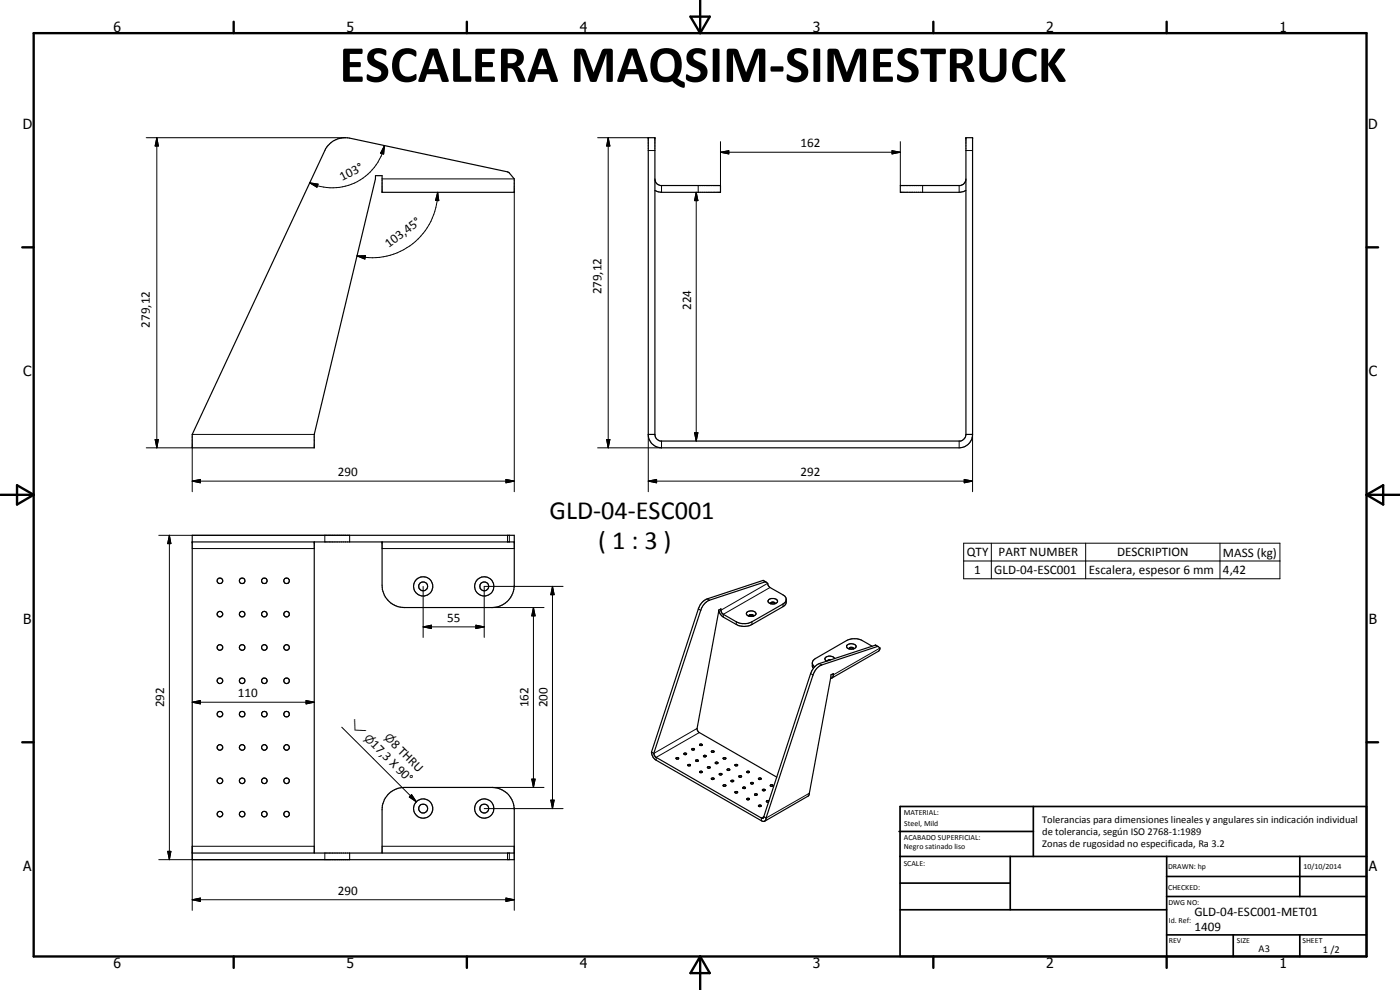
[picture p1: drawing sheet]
<svg xmlns="http://www.w3.org/2000/svg" width="420mm" height="297mm" viewBox="0 0 420 297" stroke-linecap="round" stroke-linejoin="round" font-family="sans-serif">
<g fill="none" stroke="#000" stroke-width=".35">
<path d="M98.5 43.6a6.7 6.7 0 0 1 6.4-2.2l47.4 10.2 .6 .3 1.4 1.8v4h-39.6v-5h-2v1l-18.4 76.6v4.1h-36.6v-4.1l40-85.7zM196.5 53.7a1.98 1.98 0 0 0 1.7 2h18v2h-17.7l-2-.6M289.9 53.7a2.09 2.09 0 0 1-1.7 2h-18v2h17.7l2-.6M194.6 130.3v-89h1.9v89M194.6 130.3a4 4 0 0 0 3.9 4.1h89.4a4 4 0 0 0 4-4.1M194.6 130.3h1.9M196.5 130.3a2.07 2.07 0 0 0 1.7 2h90l1-.4 .4-.5 .3-1.1M289.9 130.3v-89h2v89M289.9 130.3h2M57.7 162.6h96.6M94.3 162.6v93.3M114.7 162.6v13a6.7 6.7 0 0 0 6.6 6.7h26.3a6.7 6.7 0 0 0 6.7-6.7v-15h-96.6v97.3h96.6v-14.9a6.6 6.6 0 0 0-6.7-6.7h-26.3a6.6 6.6 0 0 0-6.6 6.7v12.9"/>
<path d="M229.8 174.6l-.8-.4-16.8 5.5a4.6 4.6 0 0 0-2.6 3l-14.1 42.9M230.7 180a1.84 1.84 0 0 1 2.7 .4 1.59 1.59 0 0 1-1.5 .8 1.59 1.59 0 0 1-1.4-.9zM236 179.8l-.5-.9-4.4-2.6-.6-.7-.1-.6-.6-.5-16.9 5.6a4.5 4.5 0 0 0-2.6 3l-14.1 43M236 179.8l-.3 .8-.7 .6-9.3 5.4a5.1 5.1 0 0 1-4.7 0l-4.1-2.4-.5-.7v-.8l-.7 .4M236 179.8a1.9 1.9 0 0 1-1 2.2l-9.3 5.4a5 5 0 0 1-4.7 0l-3.9-2.2-.9-.9-.5-1.3M215.7 183.1l-6.5 35.9 .5 .7 23.4 13.5M224.2 183.7a1.81 1.81 0 0 1 2.7 .4 1.74 1.74 0 0 1-2.9 .1zM224.8 184.8l.2-.4h.7l.4 .5M224.8 184.8v.1M224.8 184.8l.4-.2 .9 .2M231.3 180.8a.78 .78 0 0 1 1.3 .3l-.4-.3h-.6l-.3 .3zM243.8 198.9l.2 .7 .5 .5"/>
<path d="M243.8 198.9v1l.3 .6M248.7 198.2h-.1M249.3 198h-.6l-.3 .3M250.4 197.6a1.62 1.62 0 0 0-2.8 .2l.5 .6M254.1 193.7a1.84 1.84 0 0 1 2.9 .3 1.66 1.66 0 0 1-2.9 0zM254.8 194.7l.6-.3 .7 .3M254.8 194.7l.4-.5 .7 .1 .2 .4M261.7 193.9l-3.2-1.9a5.3 5.3 0 0 0-4.4 .2l-9.3 5.4-.8 .6-.2 .7M263.6 194l-.8-.5-16.9 5.6-.6 .3-1.2 1.1M244.1 200.5l-.8 1.6-14.1 42.9M249.6 203.5h-.4M249.6 203.5l14.1-8.1 .4-1-.8-.4-16.7 5.5a4.6 4.6 0 0 0-2.6 3l-14.1 42.9"/>
<path d="M249.6 203.5l.4-.5 .1-.9-.7 .4-6.6 36-.3 .4-13 7.5M195.5 225.6a3.3 3.3 0 0 0 1.4 2.5l32.1 18.4a.81 .81 0 0 0 .9-1.1M195.5 225.6l.7 .5M196.2 226.1l.6 1.1 31.7 18.2 .6 .1 .1-.5M202.9 227.4l.4-.1 .4 .2-.1 .2-.5 .1zM205.3 226.1l.3-.2 .5 .3-.5 .2zM206.4 229.4h.6l.2 .3-.6 .1zM207.6 224.7l.6-.1 .2 .2-.6 .2zM208.8 228.1l.4-.1 .4 .3-.5 .2zM210 231.6l.2-.2 .5 .1a.39 .39 0 0 1-.3 .4 .39 .39 0 0 1-.4-.3zM210.1 223.3h.5l.2 .3h-.8zM211.1 226.7a.4 .4 0 0 1 .5-.1 .4 .4 0 0 1 .3 .4l-.6 .1z"/>
<path d="M211.9 226.9v.1M212.3 230.2a.47 .47 0 0 1 .5-.2 .47 .47 0 0 1 .3 .3 .5 .5 0 0 1-.8-.1zM213.5 233.6l.3-.2 .5 .2a.45 .45 0 0 1-.4 .3 .45 .45 0 0 1-.4-.2zM213.5 225.4a.38 .38 0 0 1 .5-.2 .38 .38 0 0 1 .2 .5h-.6zM215.9 232.2l.5-.1 .3 .2-.6 .2zM217 235.6l.6-.1 .2 .3-.5 .1zM217 227.5l.5-.2 .3 .3-.6 .2zM218.3 230.8h.7a.36 .36 0 0 1-.4 .4 .36 .36 0 0 1-.3-.4zM219.4 234.2l.6-.1 .2 .2-.5 .3zM220.5 237.7l.3-.2 .5 .1a.41 .41 0 0 1-.3 .4 .41 .41 0 0 1-.5-.3zM220.6 229.4h.5l.3 .2-.7 .2zM221.8 232.8l.7 .1a.45 .45 0 0 1-.3 .3 .45 .45 0 0 1-.5-.2z"/>
<path d="M223 236.3l.5-.2 .2 .3-.5 .2-.2-.1zM224.1 231.6l.6-.2 .2 .2a.45 .45 0 0 1-.4 .2 .45 .45 0 0 1-.4-.2zM224.1 239.6l.6-.1 .2 .3-.5 .2-.3-.1zM225.3 234.9h.7a.42 .42 0 0 1-.3 .4 .42 .42 0 0 1-.5-.3zM226.5 238.3l.5-.1 .3 .2-.5 .2zM227.6 233.6l.7-.1a.37 .37 0 0 1-.3 .4 .37 .37 0 0 1-.4-.3zM227.7 233.6h-.1M228.8 236.9h.8a.38 .38 0 0 1-.4 .4 .38 .38 0 0 1-.4-.4zM231.2 235.6l.5-.1 .3 .3-.5 .1zM57.7 255.9h96.6M227.7 241.7h.7a.38 .38 0 0 1-.4 .3 .38 .38 0 0 1-.3-.3zM229.2 245l.7 .4"/>
<path d="M230 240.3l.2 .4 .5-.1M230.1 240.3h-.1M230.1 240.3h.7"/>
<circle cx="66" cy="174.3" r=".85"/>
<circle cx="72.7" cy="174.3" r=".84"/>
<circle cx="79.3" cy="174.3" r=".84"/>
<circle cx="86" cy="174.2" r=".83"/>
<circle cx="127" cy="175.9" r="1.34"/>
<circle cx="127" cy="175.9" r="2.89"/>
<circle cx="145.3" cy="175.9" r="1.34"/>
<circle cx="145.3" cy="175.9" r="2.9"/>
<circle cx="66" cy="184.3" r=".85"/>
<circle cx="66" cy="194.3" r=".85"/>
<circle cx="72.7" cy="194.3" r=".83"/>
<circle cx="72.7" cy="184.3" r=".83"/>
<circle cx="79.3" cy="184.3" r=".83"/>
<circle cx="79.3" cy="194.3" r=".83"/>
<circle cx="86" cy="194.3" r=".83"/>
<circle cx="86" cy="184.3" r=".83"/>
<circle cx="66" cy="204.3" r=".85"/>
<circle cx="66" cy="214.3" r=".85"/>
<circle cx="72.7" cy="204.3" r=".83"/>
<circle cx="72.7" cy="214.3" r=".84"/>
<circle cx="79.3" cy="214.3" r=".84"/>
<circle cx="79.3" cy="204.3" r=".83"/>
<circle cx="86" cy="214.3" r=".85"/>
<circle cx="86" cy="204.3" r=".83"/>
<circle cx="66" cy="234.3" r=".85"/>
<circle cx="66" cy="224.3" r=".84"/>
<circle cx="72.7" cy="234.3" r=".83"/>
<circle cx="72.7" cy="224.3" r=".83"/>
<circle cx="79.3" cy="224.3" r=".85"/>
<circle cx="79.3" cy="234.3" r=".83"/>
<circle cx="86" cy="234.3" r=".83"/>
<circle cx="86" cy="224.3" r=".83"/>
<circle cx="215" cy="228.9" r=".36"/>
<circle cx="66" cy="244.3" r=".85"/>
<circle cx="72.7" cy="244.3" r=".83"/>
<circle cx="79.3" cy="244.3" r=".83"/>
<circle cx="86" cy="244.3" r=".83"/>
<circle cx="127" cy="242.6" r="1.34"/>
<circle cx="127" cy="242.6" r="2.9"/>
<circle cx="145.3" cy="242.6" r="1.34"/>
<circle cx="145.3" cy="242.6" r="2.9"/>
</g>
<g fill="none" stroke="#000" stroke-width=".3">
<path d="M43.9 41.3h59.7M47.1 41.3l.4 2.5h-.9zM47.1 41.3v93.1M93 54.9l2.5 .3-.4 1zM114.7 53.7h39.6M115.4 43.7l-.3 2.5-.9-.2zM115.4 43.7a16 16 0 0 1-22.4 11.2M131.3 57.7l.4 2.5h-1zM131.3 57.7a19.6 19.6 0 0 1-24.2 19.1M154.3 57.7v89.8M179.4 41.3h15.2M182.5 41.3l.5 2.5h-.9z"/>
<path d="M182.5 41.3v93.1M194.6 45.2h1.9M198.5 55.7v2M208.9 57.7l.6 2.5h-1.1zM208.9 57.7v74.6M209.5 55.7v2M216.2 45.7l2.5-.5v1zM216.2 45.7h54M216.2 42.5v13.2M267.7 45.2l2.5 .5-2.5 .5zM270.2 42.5v13.2M276.9 55.7v2"/>
<path d="M287.9 55.7v2M289.9 45.2h2M107.1 76.8l2.6-.1-.2 1zM43.9 134.4h13.8v13.1M46.6 131.9h.9l-.4 2.5zM57.7 130.3h36.6M182.1 131.9h.9l-.5 2.5zM194.6 130.3v17.2M198.5 132.3v2.1h-19.1M208.4 129.8h1.1l-.6 2.5zM287.9 132.3v2.1M291.9 130.3v17.2"/>
<path d="M57.7 144.4l2.4-.6v1.1zM57.7 144.4h96.6M151.8 143.8l2.5 .6-2.5 .5zM194.6 144.4l2.5-.6v1.1zM194.6 144.4h97.3M289.4 143.8l2.5 .6-2.5 .5zM47.7 160.6h57.2v2M50.8 160.6l.5 2.5h-1zM50.8 160.6v97.3M57.7 164.6h36.6M97.5 160.6v2M114.7 164.6h39.6"/>
<path d="M127 175.9v15.4M152.3 160.6v2M152.9 160.6v2M165.8 175.9l.5 2.5h-1zM165.8 175.9v66.7M169 175.9h-23.7v15.4M212.2 179.7l.7 .4M229 174.2l.6 .4M230.4 175l-14 8.1-.4-.2M231.1 176.3l-14 8v.9M289.2 163h94.9v10.7h-94.9zM289.2 168.3h94.9"/>
<path d="M297.5 163v10.7M325.8 163v10.7M366.1 163v10.7M127 188.1l2.5-.5v1zM127 188.1h18.3M142.8 187.6l2.5 .5-2.5 .5zM147.6 182.3h15.7M160.1 182.3l.5 2.5h-1zM160.1 182.3v54M209.6 182.7l.7 .4M221 186.6v.8M225.7 186.6v.8"/>
<path d="M235 181.2v.8M245.9 199.1l.7 .4M262.7 193.6l.6 .4M264.1 194.4l-14 8.1-.4-.2M57.7 210.7l2.4-.5v1zM57.7 210.7h36.6M91.9 210.2l2.4 .5-2.4 .5zM102.6 218.2l22.4 22.4M209.2 218.6l-13 7.5M209.9 219.8l-13 7.4v.9M243.3 202.1l.7 .4M123.5 238.4l1.5 2.2-2.2-1.5z"/>
<path d="M147.6 236.3h15.7M159.6 233.8h1l-.5 2.5zM242.9 238l-13 7.4M50.3 255.4h1l-.5 2.5zM94.3 253.9h-36.6v19.2M97.5 255.9v2M104.9 255.9v2h-57.2M114.7 253.9h39.6v19.2M145.3 242.6h23.7M152.3 255.9v2M152.9 255.9v2M165.3 240.1h1l-.5 2.5z"/>
<path d="M229.2 245l-.7 .4v.9M57.7 270l2.4-.5v1zM57.7 270h96.6M151.8 269.5l2.5 .5-2.5 .5z"/>
</g>
<g fill="#000">
<circle cx="194.6" cy="41.3" r=".18"/>
<circle cx="196.5" cy="41.3" r=".18"/>
<circle cx="289.9" cy="41.3" r=".18"/>
<circle cx="291.9" cy="41.3" r=".18"/>
<circle cx="57.7" cy="162.6" r=".18"/>
<circle cx="94.3" cy="162.6" r=".18"/>
<circle cx="114.7" cy="162.6" r=".18"/>
<circle cx="154.3" cy="162.6" r=".18"/>
</g>
<g fill="none" stroke="#000" stroke-width=".71">
<path d="M10.1 9.9h400v277.1h-400zM70.1 6.5v3.4M140.1 6.5v3.4M207.2 5h5.8l-2.9 4.9zM210.1 0v9.9M280.1 6.5v3.4M350.1 6.5v3.4M6.7 74.2h3.4M410.1 74.2h3.5M.1 148.5h10M5.1 145.6l5 2.9-5 2.9zM410.1 148.5h10"/>
<path d="M410.1 148.5l5-2.9v5.8zM6.7 222.7h3.4M410.1 222.7h3.5M70.1 287v3.4M140.1 287v3.4M210.1 287v10M210.1 287l2.9 5h-5.8zM280.1 287v3.4M350.1 287v3.4"/>
</g>
<g fill="none" stroke="#000" stroke-width=".51">
<path d="M269.8 249.5h40.3M270.1 242h140v45h-140zM270.1 257h140M303.2 257v16M310.1 242v15M350.1 257v30M390.1 257v12M270.1 265h33.1M270.1 273h80M350.1 269h60M350.1 263h60M350.1 280.5h60"/>
<path d="M370.1 280.5v6.5M390.1 280.5v6.5"/>
</g>
<g fill="#000">
<path d="M47.1 41.3l.4 2.5h-.9zM93 54.9l2.5 .3-.4 1zM115.4 43.7l-.3 2.5-.9-.2zM182.5 41.3l.5 2.5h-.9zM216.2 45.7l2.5-.5v1zM267.7 45.2l2.5 .5-2.5 .5zM107.1 76.8l2.6-.1-.2 1zM131.3 57.7l.4 2.5h-1zM208.9 57.7l.6 2.5h-1.1zM46.6 131.9h.9l-.4 2.5zM182.1 131.9h.9l-.5 2.5zM208.4 129.8h1.1l-.6 2.5z"/>
<path d="M57.7 144.4l2.4-.6v1.1zM151.8 143.8l2.5 .6-2.5 .5zM194.6 144.4l2.5-.6v1.1zM289.4 143.8l2.5 .6-2.5 .5zM50.8 160.6l.5 2.5h-1zM165.8 175.9l.5 2.5h-1zM127 188.1l2.5-.5v1zM142.8 187.6l2.5 .5-2.5 .5zM160.1 182.3l.5 2.5h-1zM57.7 210.7l2.4-.5v1zM91.9 210.2l2.4 .5-2.4 .5zM123.5 238.4l1.5 2.2-2.2-1.5z"/>
<path d="M159.6 233.8h1l-.5 2.5zM50.3 255.4h1l-.5 2.5zM165.3 240.1h1l-.5 2.5zM57.7 270l2.4-.5v1zM151.8 269.5l2.5 .5-2.5 .5z"/>
</g>
<text font-size="15.8" x="101.9" y="24.6">ESCALERA MAQSIM-SIMESTRUCK</text>
<g font-size="7.9">
<text x="164.9" y="155.6">GLD-04-ESC001</text>
<text x="179.6" y="164.6">( 1 : 3 )</text>
</g>
<g font-size="4.2">
<text x="34" y="9.6">6</text>
<text x="104" y="9.6">5</text>
<text x="174" y="9.6">4</text>
<text x="244" y="9.6">3</text>
<text x="314" y="9.6">2</text>
<text x="384" y="9.6">1</text>
<text x="6.8" y="38.7">D</text>
<text x="410.6" y="38.7">D</text>
<text x="7" y="112.9">C</text>
<text x="410.8" y="112.9">C</text>
<text x="7" y="187.1">B</text>
<text x="410.8" y="187.1">B</text>
<text x="7" y="261.4">A</text>
<text x="410.8" y="261.4">A</text>
<text x="34" y="290.4">6</text>
<text x="104" y="290.4">5</text>
<text x="174" y="290.4">4</text>
<text x="244" y="290.4">3</text>
<text x="314" y="290.4">2</text>
<text x="384" y="290.4">1</text>
</g>
<g font-size="3.9">
<text x="240.2" y="44.2">162</text>
<text x="102.7" y="54.4" transform="rotate(-27 102.7 54.4)">103°</text>
<text x="116.7" y="74.4" transform="rotate(-37 116.7 74.4)">103,45°</text>
<text x="180.5" y="88.3" transform="rotate(-90 180.5 88.3)">279,12</text>
<text x="207.5" y="93" transform="rotate(-90 207.5 93)">224</text>
<text x="45" y="98.3" transform="rotate(-90 45 98.3)">279,12</text>
<text x="101.4" y="142.8">290</text>
<text x="240.2" y="142.8">292</text>
<text x="290.1" y="166.9">QTY</text>
<text x="299.7" y="166.9">PART NUMBER</text>
<text x="335.3" y="166.9">DESCRIPTION</text>
<text x="367" y="167">MASS (kg)</text>
<text x="292.3" y="172.3">1</text>
<text x="298.4" y="172.3">GLD-04-ESC001</text>
<text x="326.8" y="172.3">Escalera, espesor 6 mm</text>
<text x="367" y="172.3">4,42</text>
<text x="134.2" y="186.5">55</text>
<text x="71.4" y="209.2">110</text>
<text x="49.3" y="212.3" transform="rotate(-90 49.3 212.3)">292</text>
<text x="158.6" y="212.3" transform="rotate(-90 158.6 212.3)">162</text>
<text x="164.3" y="212.3" transform="rotate(-90 164.3 212.3)">200</text>
<text x="111.1" y="223.6" transform="rotate(45 111.1 223.6)">17,3 X 90°</text>
<text x="117.2" y="223.5" transform="rotate(45 117.2 223.5)">8 THRU</text>
<text x="101.4" y="268.4">290</text>
<text x="358.5" y="275">GLD-04-ESC001-MET01</text>
<text x="358.5" y="279.4">1409</text>
</g>
<g font-size="3.3">
<text x="104.6" y="217.2" transform="rotate(45 104.6 217.2)">w</text>
<text x="109.1" y="221.7" transform="rotate(45 109.1 221.7)">n</text>
<text x="115.2" y="221.5" transform="rotate(45 115.2 221.5)">n</text>
</g>
<g font-size="3.1">
<text x="312.7" y="246.8">Tolerancias para dimensiones lineales y angulares sin indicación individual</text>
<text x="312.7" y="250.4">de tolerancia, según ISO 2768-1:1989</text>
<text x="312.7" y="254">Zonas de rugosidad no especificada, Ra 3.2</text>
<text x="377.7" y="285.6">A3</text>
<text x="397" y="285.9">1 /2</text>
</g>
<g font-size="2.4">
<text x="271.2" y="244.4">MATERIAL:</text>
<text x="271.3" y="252">ACABADO SUPERFICIAL:</text>
<text x="271.4" y="247.9">Steel, Mild</text>
<text x="271.3" y="254.6">Negro satinado liso</text>
<text x="271.2" y="259.7">SCALE:</text>
<text x="350.6" y="260.8">DRAWN: hp</text>
<text x="391.2" y="260.6">10/10/2014</text>
<text x="350.6" y="267">CHECKED:</text>
<text x="350.6" y="271.4">DWG NO:</text>
<text x="350.8" y="276.9">Id. Ref:</text>
<text x="350.8" y="282.8">REV</text>
<text x="371.2" y="282.9">SIZE</text>
<text x="390.9" y="282.9">SHEET</text>
</g>
</svg>
